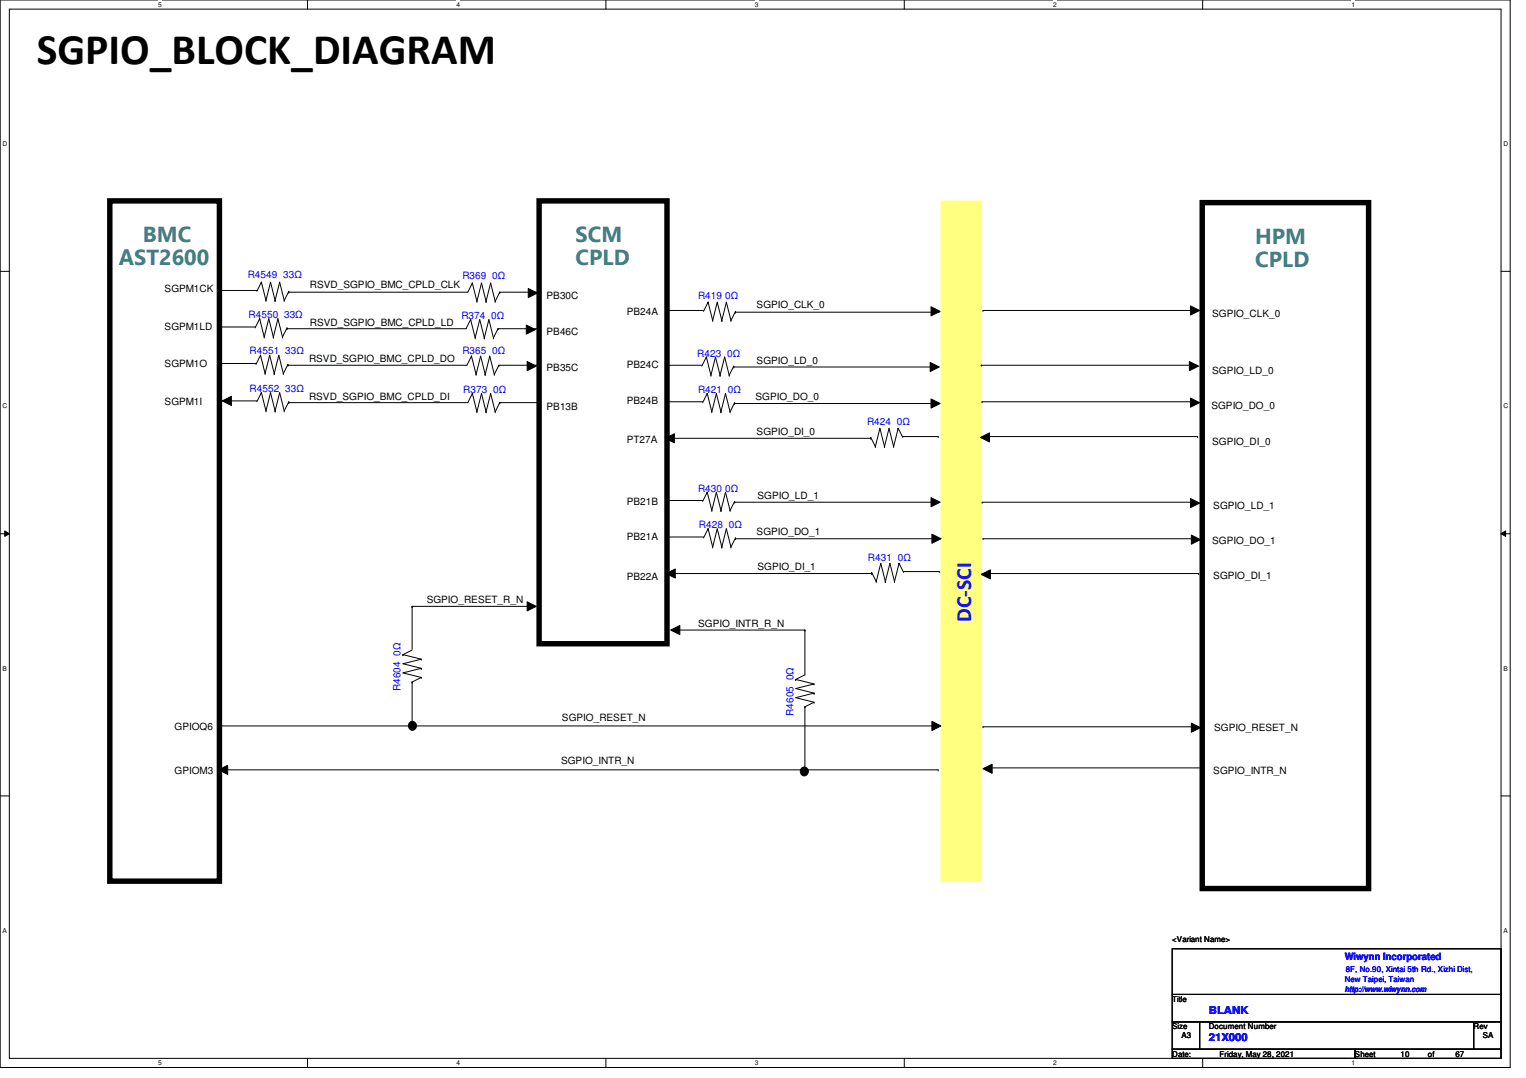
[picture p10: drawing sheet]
<svg xmlns="http://www.w3.org/2000/svg" width="297mm" height="210mm" viewBox="0 0 297 210" stroke-linecap="round" stroke-linejoin="round" font-family="sans-serif">
<path d="M0 0h294v207.9h-294zM1.8 1.8h290.4v204.3h-290.4z" fill="none" stroke="#000" stroke-width=".19"/>
<g fill="#fff">
<path d="M30.8 .2h.7v1.4h-.7z"/>
<path d="M30.8 206.2h.7v1.4h-.7z"/>
</g>
<path d="M59.9 0v1.8M59.9 206.1v1.8" fill="none" stroke="#000" stroke-width=".19"/>
<g fill="#fff">
<path d="M88.9 .2h.6v1.4h-.6z"/>
<path d="M88.9 206.2h.6v1.4h-.6z"/>
</g>
<path d="M117.9 0v1.8M117.9 206.1v1.8" fill="none" stroke="#000" stroke-width=".19"/>
<g fill="#fff">
<path d="M146.9 .2h.7v1.4h-.7z"/>
<path d="M146.9 206.2h.7v1.4h-.7z"/>
</g>
<path d="M176 0v1.8M176 206.1v1.8" fill="none" stroke="#000" stroke-width=".19"/>
<g fill="#fff">
<path d="M205 .2h.7v1.4h-.7z"/>
<path d="M205 206.2h.7v1.4h-.7z"/>
</g>
<path d="M234.1 0v1.8M234.1 206.1v1.8" fill="none" stroke="#000" stroke-width=".19"/>
<g fill="#fff">
<path d="M263.1 .2h.7v1.4h-.7z"/>
<path d="M263.1 206.2h.7v1.4h-.7z"/>
<path d="M.5 27.3h.9v1.4h-.9z"/>
<path d="M292.6 27.3h.9v1.4h-.9z"/>
<path d="M.5 78.4h.9v1.4h-.9z"/>
<path d="M292.6 78.4h.9v1.4h-.9z"/>
</g>
<path d="M0 52.8h1.8M292.2 52.8h1.8" fill="none" stroke="#000" stroke-width=".19"/>
<g fill="#fff">
<path d="M.5 129.5h.8v1.4h-.8z"/>
<path d="M292.6 129.5h.9v1.4h-.9z"/>
</g>
<path d="M0 103.9h1.8M.9 103.4l.9 .5-.9 .5zM292.2 103.9l.9-.5v1zM292.2 103.9h1.8" fill="none" stroke="#000" stroke-width=".19"/>
<path d="M.9 103.4l.9 .5-.9 .5zM292.2 103.9l.9-.5v1z" fill="#000"/>
<g fill="#fff">
<path d="M.5 180.5h.8v1.4h-.8z"/>
<path d="M292.6 180.5h.9v1.4h-.9z"/>
</g>
<path d="M0 155h1.8M292.2 155h1.8" fill="none" stroke="#000" stroke-width=".19"/>
<path d="M183.2 39.1h7.8v132.5h-7.8z" fill-rule="evenodd" fill="#ffff80"/>
<path d="M183.2 39.1h7.8v132.5h-7.8z" fill="none" stroke="#ffff80" stroke-width=".19"/>
<path d="M21.4 39.1h21.3v132.5h-21.3zM104.9 39.1h24.9v86.2h-24.9zM234 39.5h32.4v133.5h-32.4z" fill="none" stroke="#000" stroke-width="1.1"/>
<g fill="none" stroke="#000" stroke-width=".19">
<path d="M43 56.6h.1M43 56.6h7M50.9 54.9h.1M50.9 54.9l.9 3.6M50.9 54.9l-.9 1.8M51.8 58.5h.1M51.8 58.5l.9-3.6 .8 3.6M53.5 58.5h.1M53.5 58.5l.9-3.6 .9 3.6M55.3 58.5h.1M56.2 56.9h.1M56.2 56.7h.1"/>
<path d="M56.2 56.7l-.9 1.8M91.9 55.1h.1M91.9 55.1l-.8 1.8h-34.9M91.9 55.1l.9 3.6M92.8 58.7h.1M92.8 58.7l.9-3.6 .9 3.6M94.6 58.7h.1M94.6 58.7l.9-3.6 .9 3.6M96.4 58.7h.1M97.3 56.9h.1M97.3 56.9h8M97.3 56.9l-.9 1.8"/>
<path d="M102.8 56.2l1.8 .9-1.8 .9zM137.8 58.8h.1M137.8 58.8l.9 3.6M137.8 58.8l-.9 1.8M181.2 59.7l1.8 .9-1.8 .9zM231.7 59.6l1.8 .9-1.8 .8zM42.7 63.7h.1M42.7 63.7h7M42.9 70.8h.1M42.9 70.8h6.9M43 78.1h.1M43 78.1h7"/>
<path d="M43.3 78.1l1.7-.9v1.8zM50.5 62.1h.1M50.5 62.1l.9 3.5M50.5 62.1l-.8 1.7M50.7 69.2h.1M50.7 69.2l.9 3.5M50.7 69.2l-.9 1.8M50.9 76.5h.1M50.9 76.5l.9 3.5M50.9 76.5l-.9 1.7M51.4 65.6h.1M51.4 65.6l.9-3.5 .9 3.5"/>
<path d="M51.6 72.7h.1M51.6 72.7l.9-3.5 .9 3.5M53.2 65.6h.1M53.2 65.6l.9-3.5 .9 3.5M53.4 72.7h.1M53.4 72.7l.9-3.5 .9 3.5M55 65.6h.1M55.2 72.7h.1M55.9 64h.1M55.9 63.8h.1M55.9 63.8l-.9 1.8M56 71h.1"/>
<path d="M56 71.1h.1M56 71l-.8 1.7M56.2 78.4h.1M56.2 78.2h.1M56.2 78.2l-.9 1.8M91.6 62.2h.1M91.6 62.2l-.9 1.8h-34.8M91.6 62.2l.9 3.6M91.8 69.3h.1M91.8 69.3l.9 3.6M91.8 69.3l-.9 1.8h-34.9M91.9 76.6h.1"/>
<path d="M91.9 76.6l-.8 1.8h-34.9M91.9 76.6l.9 3.6M92.5 65.8h.1M92.5 65.8l.9-3.6 .9 3.6M92.7 72.9h.1M92.7 72.9l.9-3.6 .8 3.6M94.3 65.8h.1M94.3 65.8l.9-3.6 .9 3.6M94.4 72.9h.1M94.4 72.9l.9-3.6 .9 3.6M96.1 65.8h.1M96.2 72.9h.1"/>
<path d="M96.9 64h.1M96.9 64h8M96.9 64l-.8 1.8M97.1 71.1h.1M97.1 71.1l-.9 1.8M97.1 71.1h8M97.3 78.4h.1M97.3 78.4h8M97.3 78.4l-.9 1.8M102.4 63.3l1.8 .9-1.8 .9zM102.6 70.4l1.8 .9-1.8 .9zM129.7 71.1h.1"/>
<path d="M129.7 71.1h6.9M129.8 78.2h.1M129.8 78.2h7M130 60.5h.1M130 60.5h6.9M137.5 69.5h.1M137.5 69.5l.9 3.6M137.5 69.5l-.9 1.8M137.7 76.6h.1M137.7 76.6l.9 3.6M137.7 76.6l-.9 1.8M138.4 73.1h.1"/>
<path d="M138.4 73.1l.9-3.6 .9 3.6M138.7 62.4h.1M138.7 62.4l.9-3.6 .9 3.6M140.2 73.1h.1M140.2 73.1l.9-3.6 .8 3.6M140.5 62.4h.1M140.5 62.4l.9-3.6 .9 3.6M141.9 73.1h.1M142.3 62.4h.1M142.8 71.5h.1M142.8 71.3h.1M142.8 71.5h39.7"/>
<path d="M142.8 71.3l-.9 1.8M143 78.6h.1M143 78.4h.1M143 78.6h39.6M143 78.4l-.9 1.8M143.2 60.8h.1M143.2 60.6h.1M143.2 60.8h39.6M143.2 60.6l-.9 1.8M181.1 70.6l1.7 .9-1.7 .8zM181.2 77.7l1.8 .9-1.8 .9zM191 71.1h.1"/>
<path d="M191 71.1h42M191.2 78.2h.1M191.2 78.2h41.9M191.3 60.5h.1M191.3 60.5h42M231.5 70.4l1.8 .9-1.8 .9zM231.7 77.5l1.8 .9-1.8 .9zM51.8 80h.1M51.8 80l.9-3.5 .8 3.5M53.5 80h.1M53.5 80l.9-3.5 .9 3.5M55.3 80h.1"/>
<path d="M92.8 80.2h.1M92.8 80.2l.9-3.6 .9 3.6M94.6 80.2h.1M94.6 80.2l.9-3.6 .9 3.6M96.4 80.2h.1M129.5 85.3l1.8-.8v1.7zM129.8 97.5h.1M129.8 85.3h39.7M129.8 97.5h7M137.7 95.8h.1M137.7 95.8l.9 3.6M137.7 95.8l-.9 1.8"/>
<path d="M138.6 80.2h.1M138.6 99.4h.1M138.6 80.2l.8-3.6 .9 3.6M138.6 99.4l.8-3.6 .9 3.6M140.3 80.2h.1M140.3 99.4h.1M140.3 80.2l.9-3.6 .9 3.6M140.3 99.4l.9-3.6 .9 3.6M142.1 80.2h.1M142.1 99.4h.1M143 97.8h.1M143 97.6h.1"/>
<path d="M143 97.8h39.6M143 97.6l-.9 1.8M169.5 85.3h.1M169.5 85.2h.1M169.5 85.2l.9 1.8M170.4 87h.1M170.4 87l.9-3.6 .9 3.6M172.2 87h.1M172.2 87l.9-3.6 .8 3.6M173.9 87h.1M174.8 83.4h.1M174.8 83.4l-.9 3.6"/>
<path d="M174.8 83.4l.9 1.8M175.7 85h6.9M181.2 96.9l1.8 .9-1.8 .9zM182.6 85h.1M190.8 85.2l1.8-.9v1.8zM191.2 97.8h.1M191.2 85h41.9M191.2 97.8h41.9M231.7 97.1l1.8 .9-1.8 .8zM233.1 85h.1M80.2 118.1h.1M80.2 118.1v8.3"/>
<path d="M80.2 118.1h22.6M102.6 117.2l1.8 .9-1.8 .9zM129.7 111.7l1.7-.9v1.8zM130 104.6h.1M130 104.6h6.9M130 111.7h39.7M137.8 103h.1M137.8 103l.9 3.5M137.8 103l-.9 1.7M138.7 106.5h.1M138.7 106.5l.9-3.5 .9 3.5M140.5 106.5h.1"/>
<path d="M140.5 106.5l.9-3.5 .9 3.5M142.3 106.5h.1M143.2 104.9h.1M143.2 104.7h.1M143.2 104.9h39.6M143.2 104.7l-.9 1.8M169.7 111.7h.1M169.7 111.5h.1M169.7 111.5l.9 1.7M170.6 113.2h.1M170.6 113.2l.8-3.5 .9 3.5M172.3 113.2h.1"/>
<path d="M172.3 113.2l.9-3.5 .9 3.5M174.1 113.2h.1M175 109.7h.1M175 109.7l-.9 3.5M175 109.7l.9 1.8M175.9 111.3h6.9M181.4 104l1.8 .9-1.8 .9zM182.8 111.3h.1M191 111.8l1.8-.8v1.7zM191.3 104.9h.1M191.3 104.9h42M191.3 111.7h42"/>
<path d="M231.9 104.2l1.8 .9-1.8 .9zM233.3 111.7h.1M78.4 127.5h.1M78.4 127.5l3.6 .9M80.2 132.8h.1M80.2 132.8v8.4M80.2 126.6l-1.8 .9M82 131.9h.1M82 130.1h.1M82 128.4h.1M82 130.1l-3.6 .9 3.6 .9M82 128.4l-3.6 .8 3.6 .9"/>
<path d="M82 131.9l-1.8 .9M130.6 122.7l1.7-.9v1.8zM132.2 122.7h24.5M154.9 132.3h.1M154.9 132.3l3.6 .9M156.7 122.7h.1M156.7 137.6h.1M156.7 122.7v8.7l-1.8 .9M156.7 137.6v12.3M158.5 136.7h.1M158.5 135h.1M158.5 133.2h.1"/>
<path d="M158.5 135l-3.6 .8 3.6 .9M158.5 133.2l-3.6 .9 3.6 .9M158.5 136.7l-1.8 .9M42.5 149.9l1.8-.9v1.8zM42.9 149.9h139.7M43 141.4h.1M43 141.4h139.8M181.4 140.5l1.8 .9-1.8 .8zM182.6 149.9h.1M191.3 149.7l1.8-.9v1.8zM191.3 141.5h.1M191.3 141.5h42"/>
<path d="M191.7 149.5h42M231.9 140.8l1.8 .9-1.8 .9zM233.7 149.5h.1M228.2 184.7h64v8.9h-64zM228.2 193.6h64v5.4h-64zM228.2 199h5.3v5.3h-5.3zM233.5 199h53.3v5.3h-53.3zM286.8 199h5.4v5.3h-5.4zM228.2 204.3h35.5v1.8h-35.5zM263.7 204.3h28.5v1.8h-28.5z"/>
<circle cx="80.2" cy="141.3" r=".82"/>
<circle cx="156.5" cy="150.2" r=".82"/>
</g>
<g fill="#000">
<path d="M102.8 56.2l1.8 .9-1.8 .9z" fill-rule="evenodd"/>
<path d="M43.3 78.1l1.7-.9v1.8z" fill-rule="evenodd"/>
<path d="M102.4 63.3l1.8 .9-1.8 .9z" fill-rule="evenodd"/>
<path d="M102.6 70.4l1.8 .9-1.8 .9z" fill-rule="evenodd"/>
<path d="M181.1 70.6l1.7 .9-1.7 .8z" fill-rule="evenodd"/>
<path d="M181.2 59.7l1.8 .9-1.8 .9z" fill-rule="evenodd"/>
<path d="M181.2 77.7l1.8 .9-1.8 .9z" fill-rule="evenodd"/>
<path d="M231.5 70.4l1.8 .9-1.8 .9z" fill-rule="evenodd"/>
<path d="M231.7 59.6l1.8 .9-1.8 .8z" fill-rule="evenodd"/>
<path d="M231.7 77.5l1.8 .9-1.8 .9z" fill-rule="evenodd"/>
<path d="M129.5 85.3l1.8-.8v1.7z" fill-rule="evenodd"/>
<path d="M181.2 96.9l1.8 .9-1.8 .9z" fill-rule="evenodd"/>
<path d="M190.8 85.2l1.8-.9v1.8z" fill-rule="evenodd"/>
<path d="M231.7 97.1l1.8 .9-1.8 .8z" fill-rule="evenodd"/>
<path d="M102.6 117.2l1.8 .9-1.8 .9z" fill-rule="evenodd"/>
<path d="M129.7 111.7l1.7-.9v1.8z" fill-rule="evenodd"/>
<path d="M181.4 104l1.8 .9-1.8 .9z" fill-rule="evenodd"/>
<path d="M191 111.8l1.8-.8v1.7z" fill-rule="evenodd"/>
<path d="M231.9 104.2l1.8 .9-1.8 .9z" fill-rule="evenodd"/>
<path d="M130.6 122.7l1.7-.9v1.8z" fill-rule="evenodd"/>
<path d="M42.5 149.9l1.8-.9v1.8z" fill-rule="evenodd"/>
<path d="M181.4 140.5l1.8 .9-1.8 .8z" fill-rule="evenodd"/>
<path d="M191.3 149.7l1.8-.9v1.8z" fill-rule="evenodd"/>
<path d="M231.9 140.8l1.8 .9-1.8 .9z" fill-rule="evenodd"/>
<circle cx="80.2" cy="141.3" r=".82"/>
<circle cx="156.5" cy="150.2" r=".82"/>
</g>
<text font-size="8.5" x="7.2" y="12.5">SGPIO_BLOCK_DIAGRAM</text>
<g font-size="4.2" fill="#408080">
<text x="27.8" y="47.2">BMC</text>
<text x="112.1" y="47.2">SCM</text>
<text x="244.3" y="47.5">HPM</text>
<text x="23.2" y="51.6">AST2600</text>
<text x="112.1" y="51.6">CPLD</text>
<text x="244.3" y="51.9">CPLD</text>
</g>
<text font-size="4.2" fill="#00f" x="189.1" y="121.1" transform="rotate(-90 189.1 121.1)">DC-SCI</text>
<g font-size="2.1" fill="#00f">
<text x="235.3" y="197.4">BLANK</text>
<text x="235.3" y="202.7">21X000</text>
</g>
<g font-size="1.9">
<text x="32" y="56.9">SGPM1CK</text>
<text x="60.3" y="56">RSVD_SGPIO_BMC_CPLD_CLK</text>
<text x="106.4" y="58.1">PB30C</text>
<text x="147.3" y="59.9">SGPIO_CLK_0</text>
<text x="32" y="64.2">SGPM1LD</text>
<text x="60.3" y="63.5">RSVD_SGPIO_BMC_CPLD_LD</text>
<text x="106.4" y="65.2">PB46C</text>
<text x="122" y="61.3">PB24A</text>
<text x="236" y="61.7">SGPIO_CLK_0</text>
<text x="32" y="71.5">SGPM1O</text>
<text x="60.2" y="70.4">RSVD_SGPIO_BMC_CPLD_DO</text>
<text x="122" y="71.7">PB24C</text>
<text x="147.3" y="71">SGPIO_LD_0</text>
<text x="60.2" y="77.9">RSVD_SGPIO_BMC_CPLD_DI</text>
<text x="106.4" y="72.2">PB35C</text>
<text x="147.1" y="77.9">SGPIO_DO_0</text>
<text x="236" y="72.7">SGPIO_LD_0</text>
<text x="32" y="78.8">SGPM1I</text>
<text x="106.4" y="79.8">PB13B</text>
<text x="122" y="78.6">PB24B</text>
<text x="235.8" y="79.7">SGPIO_DO_0</text>
<text x="122" y="86.2">PT27A</text>
<text x="147.3" y="84.8">SGPIO_DI_0</text>
<text x="236" y="86.6">SGPIO_DI_0</text>
<text x="122" y="98.3">PB21B</text>
<text x="147.4" y="97.2">SGPIO_LD_1</text>
<text x="236.2" y="99">SGPIO_LD_1</text>
<text x="122" y="105.2">PB21A</text>
<text x="147.3" y="104.2">SGPIO_DO_1</text>
<text x="236" y="106">SGPIO_DO_1</text>
<text x="122" y="112.9">PB22A</text>
<text x="147.4" y="111">SGPIO_DI_1</text>
<text x="236.2" y="112.7">SGPIO_DI_1</text>
<text x="83.1" y="117.3">SGPIO_RESET_R_N</text>
<text x="135.9" y="122.1">SGPIO_INTR_R_N</text>
<text x="34" y="142.1">GPIOQ6</text>
<text x="109.4" y="140.3">SGPIO_RESET_N</text>
<text x="236.3" y="142.2">SGPIO_RESET_N</text>
<text x="109.2" y="148.8">SGPIO_INTR_N</text>
<text x="34" y="150.8">GPIOM3</text>
<text x="236.2" y="150.8">SGPIO_INTR_N</text>
</g>
<g font-size="1.9" fill="#00f">
<text x="48.2" y="54.1">R4549 33Ω</text>
<text x="90" y="54.2">R369 0Ω</text>
<text x="135.9" y="58.1">R419 0Ω</text>
<text x="48.4" y="61.9">R4550 33Ω</text>
<text x="89.8" y="62.1">R374 0Ω</text>
<text x="48.6" y="69">R4551 33Ω</text>
<text x="90" y="69">R365 0Ω</text>
<text x="135.7" y="69.5">R423 0Ω</text>
<text x="48.6" y="76.3">R4552 33Ω</text>
<text x="90.2" y="76.5">R373 0Ω</text>
<text x="135.9" y="76.5">R421 0Ω</text>
<text x="168.8" y="82.8">R424 0Ω</text>
<text x="135.9" y="95.8">R430 0Ω</text>
<text x="136.1" y="102.8">R428 0Ω</text>
<text x="168.9" y="109.2">R431 0Ω</text>
<text x="78" y="134.6" transform="rotate(-90 78 134.6)">R4604 0Ω</text>
<text x="154.4" y="139.4" transform="rotate(-90 154.4 139.4)">R4605 0Ω</text>
<text x="261.7" y="186.9">Wiwynn Incorporated</text>
</g>
<g font-size="1.6">
<text x="228.2" y="183.5">&lt;Variant Name&gt;</text>
<text x="228.2" y="195.1">Title</text>
<text x="228.2" y="200.4">Size</text>
<text x="230" y="202.2">A3</text>
<text x="235.3" y="200.4">Document Number</text>
<text x="286.8" y="200.4">Rev</text>
<text x="288.6" y="202.2">SA</text>
<text x="228.2" y="205.7">Date:</text>
<text x="237.4" y="205.7">Friday, May 28, 2021</text>
<text x="263.7" y="205.7">Sheet</text>
<text x="272.6" y="205.7">10</text>
<text x="278" y="205.7">of</text>
<text x="283.3" y="205.7">67</text>
</g>
<g font-size="1.6" fill="#00f">
<text x="261.7" y="191.1">New Taipei, Taiwan</text>
<text x="262" y="189.2">8F, No.90, Xintai 5th Rd., Xizhi Dist,</text>
<text x="261.7" y="193.1">http://www.wiwynn.com</text>
</g>
<g font-size="1.3">
<text x="30.8" y="1.3">5</text>
<text x="88.9" y="1.3">4</text>
<text x="146.9" y="1.3">3</text>
<text x="205" y="1.3">2</text>
<text x="263.1" y="1.3">1</text>
<text x=".5" y="28.4">D</text>
<text x="292.6" y="28.4">D</text>
<text x=".5" y="79.5">C</text>
<text x="292.6" y="79.5">C</text>
<text x=".5" y="130.6">B</text>
<text x="292.6" y="130.6">B</text>
<text x=".5" y="181.7">A</text>
<text x="292.6" y="181.7">A</text>
<text x="30.8" y="207.4">5</text>
<text x="88.9" y="207.4">4</text>
<text x="146.9" y="207.4">3</text>
<text x="205" y="207.4">2</text>
<text x="263.1" y="207.4">1</text>
</g>
</svg>
